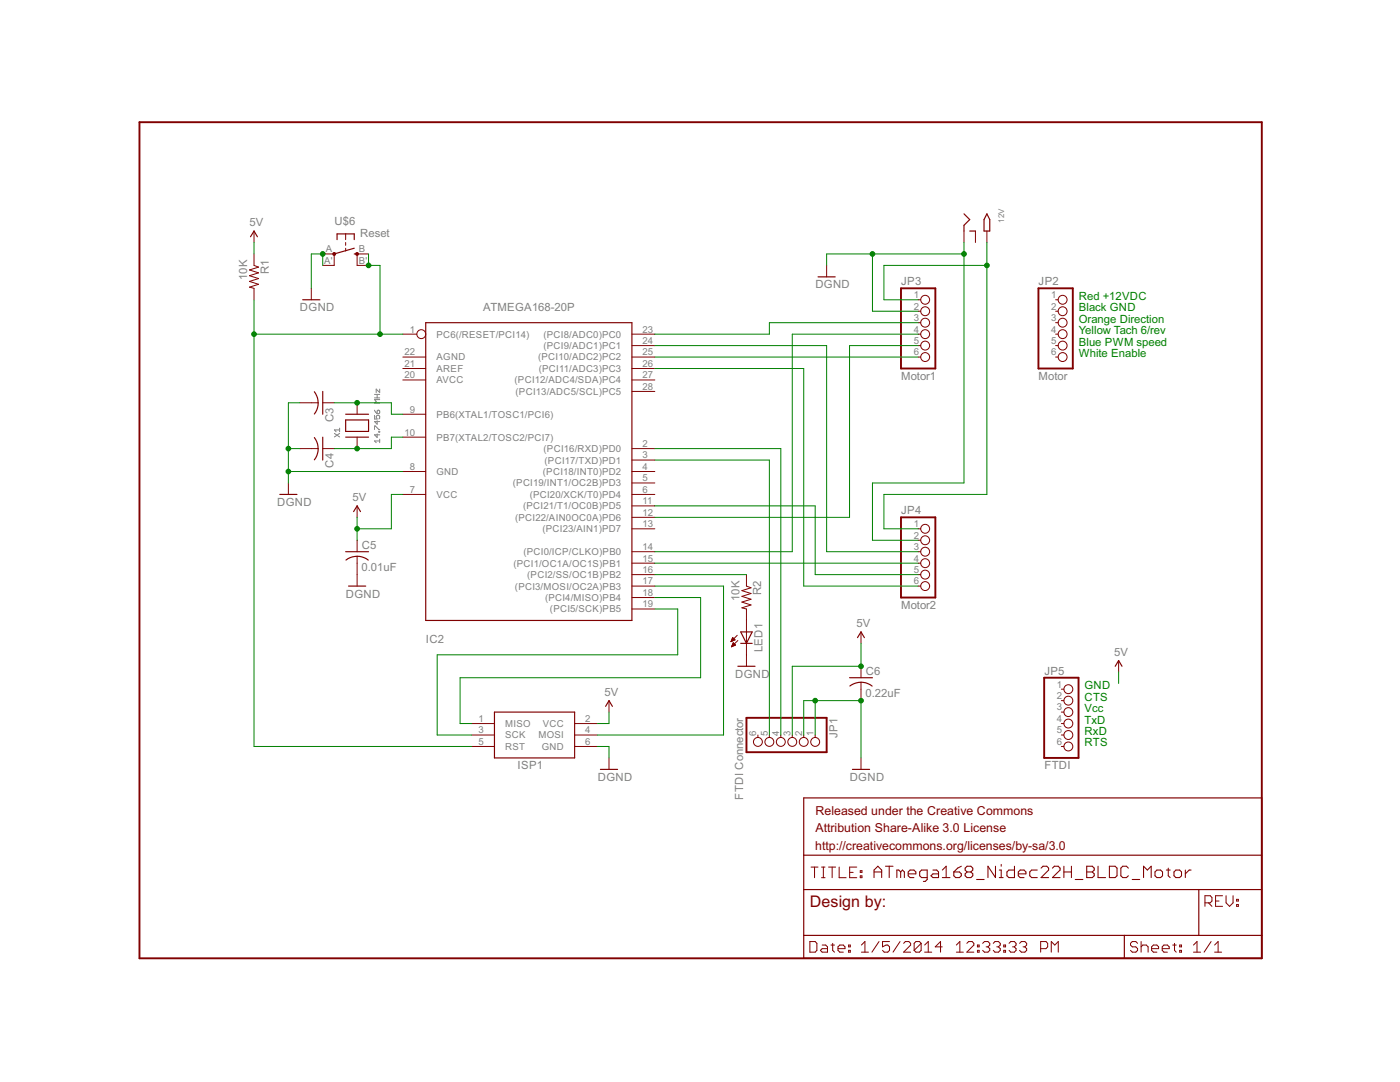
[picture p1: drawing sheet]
<svg xmlns="http://www.w3.org/2000/svg" width="279mm" height="216mm" viewBox="0 0 279 216" stroke-linecap="round" stroke-linejoin="round" font-family="sans-serif">
<g fill="none" stroke="#808080" stroke-width=".2">
<path d="M74.7 79.4h1.1M74.7 78.7h1.1M75.3 78.7v.7M75.8 77.6v.7l-.7-.7v.7M75.8 79.7h-1.1l.4 .4-.4 .3h1.1M66.7 86.5l1.1 .7M67.8 86.5l-1.1 .7M67.8 85.8h-1.1l.4 .3M67.8 85.4v.7M74.7 82.9v.7h.6l-.2-.5 .2-.2h.3l.2 .2v.3l-.2 .2M74.7 85.7v-.7l1.1 .7M74.7 81.9l.6 .6"/>
<path d="M75.3 82l.1-.1 .4 .1v.4l-.2 .1h-.3zM75.3 86.6v.7l-.6-.5h1.1M75.3 83.9v.7l-.6-.5h1.1M75.6 86.1h.2v.1h-.2zM75.8 88h-1.1l.4 .3M75.8 87.6v.7"/>
</g>
<g fill="none" stroke="#800000" stroke-width=".23">
<path d="M50 47.2l.7-1.1 .7 1.1M60.4 59.8h3.4M67.3 47.8v-1.1h3.4v1.1M70.7 50.7h.6M70.7 49.5l-4 1.2M163.3 55.2h3.4M192.4 42.7l1.1 1.1-1.1 1.2v1.1M193.5 46.1h1.2M197 42.7l.5 1.1v2.3h-1.1v-2.3zM62.7 78.2l.7 1.2 .1 1M64.4 78.1v4.6M85 64.4h41.1v59.4h-41.1z"/>
<path d="M55.8 98.7h3.5M62.7 87.3l.7 1.3 .1 .9M63.5 80.4l-.3 1.4-.5 .8M63.5 89.5l-.3 1.4-.5 .9M64.4 87.2v4.6M69 87.2h4.6M69 82.7h4.6M69 83.8h4.6v2.3h-4.6zM69 110.1h4.6M69 111.8a3.6 3.6 0 0 1 4.5 0M69.6 116.9h3.4M70.6 102.1l.7-1.2 .6 1.2"/>
<path d="M147.3 132.9h3.4M147.8 126.1h2.3l-1.1 2.3zM147.8 128.4h2.3M169.5 135.2h4.6M171.1 127.2l.7-1.1 .7 1.1M171.8 136.1l1 .1 1.3 .7M171.8 136.1l-1.4 .3-.8 .5M222.6 132.9l.6-1.1 .7 1.1M98.7 142.1h16v9.1h-16zM119.8 153.5h3.5M120.9 140.9l.6-1.1 .7 1.1M160.4 159.2h91.4v32h-91.4z"/>
<path d="M170.1 153.5h3.4M160.4 177.5h91.4M160.4 170.6h91.4M239.2 177.5v9.1M160.4 186.6h91.4M224.4 186.6v4.6"/>
</g>
<g fill="none" stroke="#800000" stroke-width=".2">
<path d="M50.7 50.7v2.3l.9 .3-1.8 .6 1.8 .5-1.8 .6 1.8 .6-1.8 .6 1.8 .5-1.8 .6 .9 .2v2.3M50.7 46.1v2.3M62.1 57.5v2.3M64.4 50.7h2.3v2.3h-2.3M69 46.7v1.1M69 48.4v.6M69 49.5v.6M73.6 50.7h-2.3v2.3h2.3M165 53v2.2M183.2 59.8h.5M192.4 46.1v2.3M194.7 46.1v2.3"/>
<path d="M197 46.1v2.3M210.7 59.8h.5M80.4 71.2h4.6M80.4 73.5h4.6M80.4 75.8h4.6M80.4 66.7h2.8M126.1 71.2h4.6M126.1 73.5h4.6M126.1 75.8h4.6M126.1 78.1h4.6M126.1 69h4.6M126.1 66.7h4.6"/>
<path d="M183.2 71.2h.5M183.2 69h.5M183.2 66.7h.5M183.2 62.1h.5M183.2 64.4h.5M210.7 71.2h.5M210.7 69h.5M210.7 66.7h.5M210.7 62.1h.5M210.7 64.4h.5M57.6 96.4v2.3M59.8 89.5h3.7"/>
<path d="M59.8 80.4h3.7M64.4 89.5h2.3M64.4 80.4h2.3M71.3 80.4v2.3M71.3 87.2v2.3M80.4 87.2h4.6M80.4 82.7h4.6M80.4 94.1h4.6M80.4 98.7h4.6M126.1 94.1h4.6M126.1 98.7h4.6M126.1 96.4h4.6"/>
<path d="M126.1 91.8h4.6M126.1 89.5h4.6M71.3 100.9v2.3M71.3 107.8v2.3M71.3 111v5.9M126.1 119.2h4.6M126.1 116.9h4.6M126.1 114.7h4.6M126.1 112.4h4.6M126.1 110.1h4.6M126.1 105.5h4.6M126.1 103.2h4.6"/>
<path d="M126.1 100.9h4.6M149 114.7v2.2l.9 .4-1.8 .6 1.8 .5-1.8 .6 1.8 .6-1.8 .5 1.8 .6-1.8 .6 .9 .2v11.4M183.2 116.9h.5M183.2 114.7h.5M183.2 112.4h.5M183.2 110.1h.5M183.2 105.5h.5M183.2 107.8h.5M121.5 139.8v2.3M126.1 121.5h4.6M145.9 128h.1M145.9 127.9h.3"/>
<path d="M146 127.8h.5M146 129.1h.1M146 127.7h.7M146 128.9h.3M146.1 127.6h.5M146.1 128.8h.4M146.1 127.5h.4M146.1 128.7h.6M146.2 127.4h.2M146.2 128.6h.5M146.2 127.3h.1M146.2 128.5h.4"/>
<path d="M146.3 128.4h.2M146.3 128.3h.1M146.3 128.2l.5 .5-.8 .4zM146.7 127.7l-.5-.5-.3 .8M146.7 127.7l-.8 .3M147.1 126.8l-1.2 1.2M147.3 127.8l-1.3 1.3M171.8 126.1v2.3M171.8 132.9v2.3M171.8 136.1v3.7M211.8 137.5h.5M211.8 139.8h.5"/>
<path d="M223.2 131.8v2.3M94.1 144.4h4.6M94.1 146.7h4.6M94.1 148.9h4.6M114.7 144.4h4.6M114.7 146.7h4.6M114.7 148.9h4.6M121.5 151.2v2.3M151.3 146.7v.5M153.5 146.7v.5M155.8 146.7v.5M158.1 146.7v.5"/>
<path d="M160.4 146.7v.5M162.7 146.7v.5M171.8 151.2v2.3M211.8 144.4h.5M211.8 146.7h.5M211.8 148.9h.5M211.8 142.1h.5M161.9 173h1.4M162.6 173v2.1M164 173h.7M164 175.1h.7M164.3 173v2.1"/>
<path d="M165.4 173h1.4M166.1 173v2.1M167.5 173v2.1h1.4M169.6 174.1h.7M171 173h-1.4v2.1h1.4M171.7 174.8h.3v.3h-.3zM171.7 173.7h.3v.4h-.3zM242.6 179.8h.7M244 178.7h-1.4v2.1h1.4M244.7 178.7v1.4l.7 .7 .7-.7v-1.4M246.8 179.5h.3v.3h-.3zM161.6 187.9h1.1l.3 .3v1.4l-.3 .4h-1.1z"/>
<path d="M164.1 188.6h.7l.3 .3v1.1h-1l-.4-.4 .4-.3h1M165.8 188.6h.7M166.2 188.2v1.4l.3 .4M167.2 189.3h1.4v-.4l-.3-.3h-.7l-.4 .3v.7l.4 .4h.7M169.4 189.6h.3v.4h-.3zM169.4 188.6h.3v.3h-.3zM171.9 190h1.4M171.9 188.6l.7-.7v2.1M175.4 187.9l-1.4 2.1M177.5 187.9h-1.4v1l.7-.3h.4l.3 .3v.7l-.3 .4h-.7l-.4-.4M179.6 187.9l-1.4 2.1M180.3 188.2l.4-.3h.7l.3 .3v.4l-1.4 1.4h1.4"/>
<path d="M183.8 188.2v1.4l-.3 .4h-.7l-.4-.4M183.8 188.2l-.3-.3h-.7l-.4 .3v1.4M183.8 188.2l-1.4 1.4M184.5 190h1.4M184.5 188.6l.8-.7v2.1M188 188.9h-1.4l1.1-1v2.1M190.9 190h1.4M190.9 188.6l.7-.7v2.1M193 188.2l.3-.3h.7l.4 .3v.4l-1.4 1.4h1.4M195.1 189.6h.3v.4h-.3zM195.1 188.6h.3v.3h-.3zM196.1 188.2l.4-.3h.7l.3 .3v.4l-.3 .3"/>
<path d="M196.8 188.9h.4M197.2 188.9l.3 .4v.3l-.3 .4h-.7l-.4-.4M198.2 188.2l.4-.3h.7l.3 .3v.4l-.3 .3M198.9 188.9h.4M199.3 188.9l.3 .4v.3l-.3 .4h-.7l-.4-.4M200.3 189.6h.4v.4h-.4zM200.3 188.6h.4v.3h-.4zM201.4 188.2l.3-.3h.7l.4 .3v.4l-.4 .3M202.1 188.9h.3M202.4 188.9l.4 .4v.3l-.4 .4h-.7l-.3-.4M203.5 188.2l.3-.3h.7l.4 .3v.4l-.4 .3M204.2 188.9h.3"/>
<path d="M204.5 188.9l.4 .4v.3l-.4 .4h-.7l-.3-.4M207.7 189.3h1l.4-.4v-.7l-.4-.3h-1v2.1M209.8 190v-2.1l.7 .7 .7-.7v2.1M227 188.2l-.3-.3h-.7l-.4 .3v.4l.4 .3h.7l.3 .4v.3l-.3 .4h-.7l-.4-.4M227.7 188.9l.4-.3h.7l.3 .3v1.1M227.7 187.9v2.1M229.8 189.3h1.4v-.4l-.3-.3h-.7l-.4 .3v.7l.4 .4h.7M231.9 189.3h1.4v-.4l-.3-.3h-.7l-.4 .3v.7l.4 .4h.7M234 188.6h.7M234.4 188.2v1.4l.3 .4M235.4 189.6h.4v.4h-.4zM235.4 188.6h.4v.3h-.4z"/>
<path d="M238.2 190h1.4M238.2 188.6l.7-.7v2.1M240.5 180.1h1l.4-.3v-.7l-.4-.4h-1v2.1M241.2 180.1l.7 .7M241.7 187.9l-1.4 2.1M242.4 190h1.4M242.4 188.6l.7-.7v2.1M246.8 180.5h.3v.3h-.3z"/>
<circle cx="184.6" cy="59.8" r=".89"/>
<circle cx="212.1" cy="59.8" r=".89"/>
<circle cx="84.1" cy="66.7" r=".89"/>
<circle cx="184.6" cy="66.7" r=".89"/>
<circle cx="184.6" cy="71.2" r=".89"/>
<circle cx="184.6" cy="69" r=".89"/>
<circle cx="184.6" cy="62.1" r=".89"/>
<circle cx="184.6" cy="64.4" r=".89"/>
<circle cx="212.1" cy="66.7" r=".89"/>
<circle cx="212.1" cy="69" r=".89"/>
<circle cx="212.1" cy="62.1" r=".89"/>
<circle cx="212.1" cy="71.2" r=".89"/>
<circle cx="212.1" cy="64.4" r=".89"/>
<circle cx="184.6" cy="116.9" r=".89"/>
<circle cx="184.6" cy="112.4" r=".89"/>
<circle cx="184.6" cy="105.5" r=".89"/>
<circle cx="184.6" cy="107.8" r=".89"/>
<circle cx="184.6" cy="110.1" r=".89"/>
<circle cx="184.6" cy="114.7" r=".89"/>
<circle cx="213.2" cy="137.5" r=".89"/>
<circle cx="213.2" cy="139.8" r=".89"/>
<circle cx="151.3" cy="148" r=".89"/>
<circle cx="153.5" cy="148" r=".89"/>
<circle cx="155.8" cy="148" r=".89"/>
<circle cx="158.1" cy="148" r=".89"/>
<circle cx="160.4" cy="148" r=".89"/>
<circle cx="162.7" cy="148" r=".89"/>
<circle cx="213.2" cy="146.7" r=".89"/>
<circle cx="213.2" cy="142.1" r=".89"/>
<circle cx="213.2" cy="148.9" r=".89"/>
<circle cx="213.2" cy="144.4" r=".89"/>
</g>
<g fill="#800000" stroke="#800000" stroke-width=".2">
<path d="M71.1 50.5h.4l.1 .2-.1 .2h-.4z" fill-rule="evenodd"/>
<circle cx="66.7" cy="50.7" r=".3"/>
</g>
<path d="M27.8 24.4h224v166.8h-224zM179.8 57.5h6.9v16h-6.9zM207.2 57.5h6.9v16h-6.9zM179.8 103.2h6.9v16h-6.9zM208.4 135.2h6.8v16h-6.8zM149 143.2h16v6.9h-16z" fill="none" stroke="#800000" stroke-width=".38"/>
<g fill="none" stroke="#800000" stroke-width=".21">
<path d="M174.4 175.1v-1.5l.8-.8 .8 .8v1.5M174.4 174h1.6M176.7 172.8h1.5M177.5 172.8v2.3M179.7 174l-.3-.4h-.4v1.5M179.7 174v1.1M179.7 174l.4-.4 .4 .4v1.1M181.3 174.4h1.5v-.4l-.4-.4h-.8l-.3 .4v.8l.3 .3h.8M185 175.1h-1.1l-.4-.3v-.8l.4-.4h1.1v1.9l-.3 .4h-.4M186.2 173.6h.7l.4 .4v1.1h-1.1l-.4-.3 .4-.4h1.1M188.1 175.1h1.5M188.1 173.6l.7-.8v2.3"/>
<path d="M190.4 174h1.1l.4 .4v.4l-.4 .3h-.8l-.3-.3zM191.9 172.8l-.8 .4-.7 .8M193 174h.8M193 174l-.4-.4v-.4l.4-.4h.8l.3 .4v.4l-.3 .4M193 174l-.4 .4v.4l.4 .3h.8l.3-.3v-.4l-.3-.4M194.9 175.5h1.5M198.7 172.8v2.3l-1.5-2.3v2.3M199.4 173.6h.4v1.5M199.4 175.1h.8M199.8 172.5v.3M202.5 172.8v2.3h-1.2l-.3-.3v-.8l.3-.4h1.2M203.2 174.4h1.5v-.4l-.3-.4h-.8l-.4 .4v.8l.4 .3h.8"/>
<path d="M207 173.6h-1.1l-.4 .4v.8l.4 .3h1.1M207.8 173.2l.4-.4h.7l.4 .4v.4l-1.5 1.5h1.5M210 173.2l.4-.4h.8l.4 .4v.4l-1.6 1.5h1.6M212.3 174h1.5M212.3 172.8v2.3M213.8 172.8v2.3M214.6 175.5h1.5M216.9 174h1.1M216.9 172.8h1.1l.4 .4v.4l-.4 .4 .4 .4v.4l-.4 .3h-1.1zM219.1 172.8v2.3h1.5M221.4 172.8h1.1l.4 .4v1.6l-.4 .3h-1.1zM225.2 173.2l-.4-.4h-.7l-.4 .4v1.6l.4 .3h.7l.4-.3"/>
<path d="M226 175.5h1.5M228.2 175.1v-2.3l.8 .8 .7-.8v2.3M230.9 173.6h.7l.4 .4v.8l-.4 .3h-.7l-.4-.3v-.8zM232.8 173.6h.7M233.2 173.2v1.6l.3 .3M234.7 173.6h.7l.4 .4v.8l-.4 .3h-.7l-.4-.3v-.8zM236.6 173.6v1.5M237.7 173.6h-.4l-.7 .8"/>
</g>
<g fill="none" stroke="#008000" stroke-width=".2">
<path d="M50.7 59.8v89.1h43.4M50.7 48.4v2.3M64.4 53v-2.3h-2.3v6.8M73.6 50.7v2.3h2.2v13.7M174.1 50.7v11.4h9.1M192.4 50.7h-27.4v2.3M192.4 48.4v48h-18.3v11.4h9.1M197 48.4v50.3h-20.6v6.8h6.8M197 53h-20.6v6.8h6.8M50.7 66.7h29.7M130.7 69h34.3v41.1h18.2M130.7 73.5h29.7v43.4h22.8"/>
<path d="M130.7 71.2h52.5M183.2 66.7h-25.1v43.4h-27.4M183.2 64.4h-29.7v2.3h-22.8M183.2 69h-13.7v34.2h-38.8M57.6 89.5h2.2M57.6 94.1h22.8M59.8 80.4h-2.2v16M66.7 80.4h11.4v2.3h2.3M80.4 87.2h-2.3v2.3h-11.4M80.4 98.7h-2.3v6.8h-6.8M130.7 89.5h25.1v57.2M130.7 91.8h22.8v54.9"/>
<path d="M71.3 103.2v4.6M130.7 100.9h32v13.8h20.5M130.7 119.2h9.1v16h-48v9.2h2.3M130.7 116.9h13.7v29.8h-25.1M130.7 112.4h52.5M130.7 114.7h18.3M130.7 121.5h4.6v9.2h-48.1v16h6.9M162.7 139.8v6.9M171.8 128.4v4.5h-13.7v13.8M223.2 134.1v2.3M119.3 148.9h2.2v2.3M121.5 142.1v2.3h-2.2"/>
<path d="M160.4 146.7v-6.9h11.4v11.4"/>
</g>
<g fill="#008000" stroke="#008000" stroke-width=".2">
<circle cx="57.6" cy="89.5" r=".47"/>
<circle cx="57.6" cy="94.1" r=".47"/>
<circle cx="192.4" cy="50.7" r=".47"/>
<circle cx="174.1" cy="50.7" r=".47"/>
<circle cx="162.7" cy="139.8" r=".47"/>
<circle cx="171.8" cy="139.8" r=".47"/>
<circle cx="64.4" cy="50.7" r=".47"/>
<circle cx="71.3" cy="105.5" r=".47"/>
<circle cx="171.8" cy="132.9" r=".47"/>
<circle cx="71.3" cy="80.4" r=".47"/>
<circle cx="71.3" cy="89.5" r=".47"/>
<circle cx="197" cy="53" r=".47"/>
<circle cx="73.6" cy="53" r=".47"/>
<circle cx="50.7" cy="66.7" r=".47"/>
<circle cx="75.8" cy="66.7" r=".47"/>
</g>
<text font-size="3.6" fill="#800000" x="161.6" y="180.9">Design by:</text>
<g font-size="2.8" fill="#800000">
<text x="162.7" y="162.7">Released under the Creative Commons</text>
<text x="162.7" y="166.1">Attribution Share-Alike 3.0 License</text>
<text x="162.7" y="169.5">http://creativecommons.org/licenses/by-sa/3.0</text>
</g>
<g font-size="2.5" fill="#808080">
<text x="49.8" y="45.2">5V</text>
<text x="66.7" y="45">U$6</text>
<text x="71.9" y="47.2">Reset</text>
<text x="49.3" y="55.9" transform="rotate(-90 49.3 55.9)">10K</text>
<text x="53.6" y="54.7" transform="rotate(-90 53.6 54.7)">R1</text>
<text x="162.7" y="57.5">DGND</text>
<text x="179.9" y="57">JP3</text>
<text x="207.3" y="57">JP2</text>
<text x="59.9" y="62.1">DGND</text>
<text x="96.4" y="62.1">ATMEGA168-20P</text>
<text x="179.9" y="75.8">Motor1</text>
<text x="207.3" y="75.8">Motor</text>
<text x="66.6" y="84.2" transform="rotate(-90 66.6 84.2)">C3</text>
<text x="66.6" y="93.4" transform="rotate(-90 66.6 93.4)">C4</text>
<text x="55.3" y="100.9">DGND</text>
<text x="70.3" y="100">5V</text>
<text x="179.9" y="102.7">JP4</text>
<text x="72.2" y="113.9">0.01uF</text>
<text x="72.2" y="109.5">C5</text>
<text x="69" y="119.2">DGND</text>
<text x="147.6" y="119.9" transform="rotate(-90 147.6 119.9)">10K</text>
<text x="151.9" y="118.7" transform="rotate(-90 151.9 118.7)">R2</text>
<text x="170.9" y="125.2">5V</text>
<text x="179.9" y="121.5">Motor2</text>
<text x="85" y="128.4">IC2</text>
<text x="152.2" y="130.2" transform="rotate(-90 152.2 130.2)">LED1</text>
<text x="222.3" y="130.9">5V</text>
<text x="146.7" y="135.2">DGND</text>
<text x="172.8" y="134.7">C6</text>
<text x="208.4" y="134.7">JP5</text>
<text x="120.6" y="138.9">5V</text>
<text x="172.7" y="139">0.22uF</text>
<text x="167.1" y="147.2" transform="rotate(-90 167.1 147.2)">JP1</text>
<text x="103.3" y="153.5">ISP1</text>
<text x="119.3" y="155.8">DGND</text>
<text x="169.6" y="155.8">DGND</text>
<text x="208.4" y="153.5">FTDI</text>
<text x="148.3" y="159.5" transform="rotate(-90 148.3 159.5)">FTDI Connector</text>
</g>
<g font-size="2.5" fill="#008000">
<text x="215.3" y="59.8">Red +12VDC</text>
<text x="215.3" y="62.1">Black GND</text>
<text x="215.3" y="64.4">Orange Direction</text>
<text x="215.3" y="66.7">Yellow Tach 6/rev</text>
<text x="215.3" y="69">Blue PWM speed</text>
<text x="215.3" y="71.2">White Enable</text>
<text x="216.4" y="137.5">GND</text>
<text x="216.4" y="139.8">CTS</text>
<text x="216.4" y="142.1">Vcc</text>
<text x="216.4" y="144.4">TxD</text>
<text x="216.4" y="146.7">RxD</text>
<text x="216.4" y="148.9">RTS</text>
</g>
<g font-size="2.1" fill="#808080">
<text x="64.7" y="52.6">A'</text>
<text x="65" y="50.4">A</text>
<text x="71.6" y="50.4">B</text>
<text x="71.6" y="52.6">B'</text>
<text x="182.4" y="59.5">1</text>
<text x="209.8" y="59.5">1</text>
<text x="182.4" y="61.8">2</text>
<text x="182.4" y="64.1">3</text>
<text x="209.8" y="61.8">2</text>
<text x="209.8" y="64.1">3</text>
<text x="80.7" y="70.9">22</text>
<text x="81.8" y="66.3">1</text>
<text x="87.1" y="71.9">AGND</text>
<text x="87.1" y="67.4">PC6(/RESET/PCI14)</text>
<text x="107.4" y="71.9">(PCI10/ADC2)PC2</text>
<text x="108.5" y="69.6">(PCI9/ADC1)PC1</text>
<text x="108.5" y="67.4">(PCI8/ADC0)PC0</text>
<text x="128.2" y="70.9">25</text>
<text x="128.2" y="68.6">24</text>
<text x="128.2" y="66.3">23</text>
<text x="182.4" y="66.3">4</text>
<text x="182.4" y="68.6">5</text>
<text x="182.4" y="70.9">6</text>
<text x="209.8" y="66.3">4</text>
<text x="209.8" y="68.6">5</text>
<text x="209.8" y="70.9">6</text>
<text x="80.7" y="73.2">21</text>
<text x="80.7" y="75.5">20</text>
<text x="87.1" y="74.2">AREF</text>
<text x="87.1" y="76.5">AVCC</text>
<text x="102.7" y="76.5">(PCI12/ADC4/SDA)PC4</text>
<text x="107.5" y="74.2">(PCI11/ADC3)PC3</text>
<text x="128.2" y="77.8">28</text>
<text x="128.2" y="75.5">27</text>
<text x="128.2" y="73.2">26</text>
<text x="81.8" y="82.3">9</text>
<text x="87.1" y="83.4">PB6(XTAL1/TOSC1/PCI6)</text>
<text x="102.9" y="78.8">(PCI13/ADC5/SCL)PC5</text>
<text x="80.7" y="86.9">10</text>
<text x="87.1" y="87.9">PB7(XTAL2/TOSC2/PCI7)</text>
<text x="128.2" y="89.2">2</text>
<text x="81.8" y="93.8">8</text>
<text x="87.1" y="94.8">GND</text>
<text x="108.3" y="94.8">(PCI18/INT0)PD2</text>
<text x="108.5" y="90.2">(PCI16/RXD)PD0</text>
<text x="108.7" y="92.5">(PCI17/TXD)PD1</text>
<text x="128.2" y="93.8">4</text>
<text x="128.2" y="91.5">3</text>
<text x="81.8" y="98.3">7</text>
<text x="87.1" y="99.3">VCC</text>
<text x="102.4" y="97.1">(PCI19/INT1/OC2B)PD3</text>
<text x="104.4" y="101.6">(PCI21/T1/OC0B)PD5</text>
<text x="105.7" y="99.4">(PCI20/XCK/T0)PD4</text>
<text x="128.2" y="100.6">11</text>
<text x="128.2" y="98.3">6</text>
<text x="128.2" y="96.1">5</text>
<text x="102.8" y="103.9">(PCI22/AIN0OC0A)PD6</text>
<text x="108.3" y="106.2">(PCI23/AIN1)PD7</text>
<text x="128.2" y="105.2">13</text>
<text x="128.2" y="102.9">12</text>
<text x="182.4" y="105.2">1</text>
<text x="182.4" y="107.5">2</text>
<text x="102.5" y="113.1">(PCI1/OC1A/OC1S)PB1</text>
<text x="104.5" y="110.8">(PCI0/ICP/CLKO)PB0</text>
<text x="128.2" y="112.1">15</text>
<text x="128.2" y="109.8">14</text>
<text x="182.4" y="109.8">3</text>
<text x="182.4" y="112.1">4</text>
<text x="102.8" y="117.6">(PCI3/MOSI/OC2A)PB3</text>
<text x="105.2" y="115.4">(PCI2/SS/OC1B)PB2</text>
<text x="108.8" y="119.9">(PCI4/MISO)PB4</text>
<text x="128.2" y="118.9">18</text>
<text x="128.2" y="116.6">17</text>
<text x="128.2" y="114.3">16</text>
<text x="182.4" y="114.3">5</text>
<text x="182.4" y="116.6">6</text>
<text x="109.8" y="122.2">(PCI5/SCK)PB5</text>
<text x="128.2" y="121.2">19</text>
<text x="210.9" y="137.2">1</text>
<text x="210.9" y="139.5">2</text>
<text x="210.9" y="141.8">3</text>
<text x="95.5" y="144">1</text>
<text x="95.5" y="146.3">3</text>
<text x="95.5" y="148.6">5</text>
<text x="100.8" y="145.1">MISO</text>
<text x="100.8" y="147.3">SCK</text>
<text x="100.8" y="149.6">RST</text>
<text x="107.5" y="147.3">MOSI</text>
<text x="108.1" y="149.6">GND</text>
<text x="108.3" y="145.1">VCC</text>
<text x="116.8" y="148.6">6</text>
<text x="116.8" y="146.3">4</text>
<text x="116.8" y="144">2</text>
<text x="150.9" y="146.8" transform="rotate(-90 150.9 146.8)">6</text>
<text x="153.2" y="146.8" transform="rotate(-90 153.2 146.8)">5</text>
<text x="155.5" y="146.8" transform="rotate(-90 155.5 146.8)">4</text>
<text x="157.8" y="146.8" transform="rotate(-90 157.8 146.8)">3</text>
<text x="160.1" y="146.8" transform="rotate(-90 160.1 146.8)">2</text>
<text x="162.4" y="146.8" transform="rotate(-90 162.4 146.8)">1</text>
<text x="210.9" y="144">4</text>
<text x="210.9" y="146.3">5</text>
<text x="210.9" y="148.6">6</text>
</g>
<text font-size="1.8" fill="#808080" x="200.4" y="44.5" transform="rotate(-90 200.4 44.5)">12V</text>
</svg>
